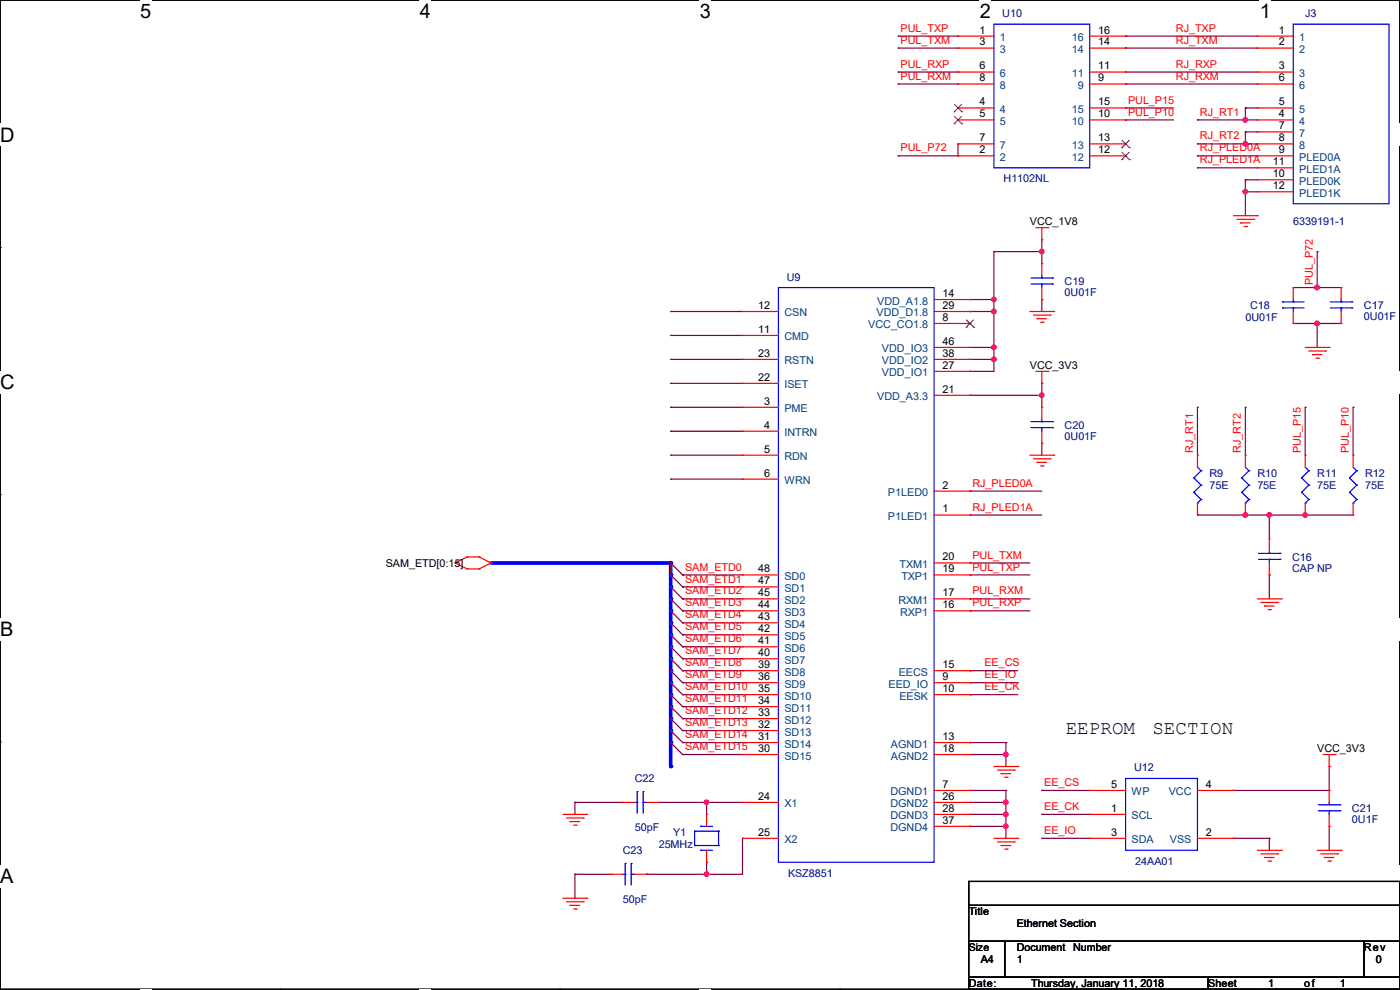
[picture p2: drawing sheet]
<svg xmlns="http://www.w3.org/2000/svg" width="297mm" height="210mm" viewBox="0 0 297 210" stroke-linecap="round" stroke-linejoin="round" font-family="sans-serif">
<path d="M0 0h297v209.8h-297z" fill="none" stroke="#000" stroke-width=".25"/>
<g fill="#fff">
<path d="M29.7 0h2.4v4.8h-2.4z"/>
<path d="M29.7 209.8h2.4v.2h-2.4z"/>
</g>
<path d="M59.4 0h.1M59.4 209.8h.1" fill="none" stroke="#000" stroke-width=".25"/>
<g fill="#fff">
<path d="M89.1 0h2.3v4.8h-2.3z"/>
<path d="M89.1 209.8h2.3v.2h-2.3z"/>
</g>
<path d="M118.8 0h.1M118.8 209.8h.1" fill="none" stroke="#000" stroke-width=".25"/>
<g fill="#fff">
<path d="M148.5 0h2.3v4.8h-2.3z"/>
<path d="M148.5 209.8h2.3v.2h-2.3z"/>
</g>
<path d="M178.2 0h.1M178.2 209.8h.1" fill="none" stroke="#000" stroke-width=".25"/>
<g fill="#fff">
<path d="M207.9 0h2.3v4.8h-2.3z"/>
<path d="M207.9 209.8h2.3v.2h-2.3z"/>
</g>
<path d="M237.6 0h.1M237.6 209.8h.1" fill="none" stroke="#000" stroke-width=".25"/>
<g fill="#fff">
<path d="M267.3 0h2.3v4.8h-2.3z"/>
<path d="M267.3 209.8h2.3v.2h-2.3z"/>
<path d="M0 26.2h3.1v4.8h-3.1z"/>
<path d="M297 26.2v4.8z"/>
<path d="M0 78.7h3.1v4.7h-3.1z"/>
<path d="M297 78.7v4.7z"/>
</g>
<path d="M0 52.5h.1M297 52.5h.1" fill="none" stroke="#000" stroke-width=".25"/>
<g fill="#fff">
<path d="M0 131.1h2.9v4.8h-2.9z"/>
<path d="M297 131.1v4.8z"/>
</g>
<path d="M0 104.9h.1M297 104.9h.1" fill="none" stroke="#000" stroke-width=".25"/>
<g fill="#fff">
<path d="M0 183.6h2.9v4.7h-2.9z"/>
<path d="M296.9 183.6h.1v4.7h-.1z"/>
</g>
<path d="M0 157.4h.1M297 157.4h.1" fill="none" stroke="#000" stroke-width=".25"/>
<g fill="none" stroke="#800040" stroke-width=".25">
<path d="M190.5 7.7h.1M190.5 10.2h.1M190.5 15.3h.1M190.5 17.8h.1M190.5 7.7h12.7M190.5 10.2h12.7M190.5 15.3h12.7M190.5 17.8h12.7M238.8 7.7h.1M238.8 10.2h.1M238.8 15.3h.1M238.8 17.8h.1"/>
<path d="M238.8 7.7h27.9M238.8 10.2h27.9M238.8 15.3h27.9M238.8 17.8h27.9M190.5 33.1h.1M203.2 30.5h.1M203.2 30.5v2.6h-12.7M238.8 22.9h.1M238.8 25.4h.1M238.8 22.9h10.2M238.8 25.4h10.2M254 25.4h.1"/>
<path d="M254 30.5h.1M254 33.1h.1M254 35.6h.1M254 25.4h12.7M254 30.5h12.7M254 33.1h12.7M254 35.6h12.7M264.2 22.9h.1M264.2 28h.1M264.2 38.1h.1M264.2 25.4h.1M264.2 30.5h.1"/>
<path d="M264.2 22.9v2.5M264.2 28v2.5M264.2 38.1v7.7M264.2 22.9h2.5M264.2 38.1h2.5M264.2 28h2.5M210.9 53.4h.1M210.9 53.4v25.4h-5.1M210.9 53.4h10.1M221 50.8h.1M221 53.4h.1M221 50.8v5.1"/>
<path d="M264.2 40.7h.1M264.2 40.7h2.5M279.4 53.4h.1M279.4 53.4v7.6M205.8 73.7h.1M205.8 78.8h.1M205.8 76.2h.1M205.8 63.5h.1M205.8 66.1h.1M205.8 73.7h5.1M205.8 76.2h5.1M205.8 63.5h5.1"/>
<path d="M205.8 66.1h5.1M210.9 73.7h.1M210.9 76.2h.1M210.9 63.5h.1M210.9 66.1h.1M221 63.5h.1M221 63.5v2.6M274.4 68.6h.1M274.4 61h.1M274.4 68.6h10.1M274.4 61h10.1M279.4 68.6h.1"/>
<path d="M279.4 61h.1M279.4 68.6v5.1M205.8 83.9h.1M205.8 83.9h15.2M221 81.3h.1M221 94h.1M221 83.9h.1M221 81.3v5.1M221 94v2.6M254 86.4h.1M254 86.4v10.2M264.2 86.4h.1"/>
<path d="M264.2 86.4v10.2M276.9 86.4h.1M276.9 86.4v10.2M287.1 86.4h.1M287.1 86.4v10.2M205.8 119.4h.1M205.8 104.2h.1M205.8 109.3h.1M205.8 109.3h15.2M205.8 119.4h12.7M205.8 104.2h15.2M254 109.3h.1"/>
<path d="M254 109.3h33.1M264.2 109.3h.1M269.3 109.3h.1M269.3 109.3v5M276.9 109.3h.1M205.8 122h.1M205.8 127h.1M205.8 129.6h.1M205.8 122h12.7M205.8 127h12.7M205.8 129.6h12.7M269.3 122h.1"/>
<path d="M269.3 122v5M205.8 157.5h.1M205.8 144.8h.1M205.8 142.3h.1M205.8 147.4h.1M205.8 157.5h7.6M205.8 144.8h10.1M205.8 142.3h10.1M205.8 147.4h10.1M213.4 157.5h.1M213.4 157.5v5.1M122 170.2h.1"/>
<path d="M122 170.2h10.1M122 170.2v2.6M139.7 170.2h.1M139.7 170.2h17.8M149.9 170.2h.1M149.9 170.2v2.6M157.5 177.8h.1M157.5 177.8v7.7h-20.3M205.8 167.7h.1M205.8 170.2h.1M205.8 172.8h.1M205.8 175.3h.1"/>
<path d="M205.8 160.1h.1M205.8 167.7h7.6M205.8 170.2h7.6M205.8 172.8h7.6M205.8 175.3h7.6M205.8 160.1h7.6M213.4 167.7h.1M213.4 170.2h.1M213.4 172.8h.1M213.4 175.3h.1M213.4 160.1h.1M213.4 167.7v10.1"/>
<path d="M221 167.7h.1M221 177.8h.1M221 172.8h.1M221 167.7h10.2M221 172.8h10.2M221 177.8h10.2M261.7 167.7h.1M261.7 177.8h.1M261.7 177.8h7.6M269.3 177.8h.1M269.3 177.8v2.6M282 162.6h.1"/>
<path d="M282 175.3h.1M282 162.6v5.1h-20.3M282 175.3v5.1M122 190.5h.1M122 185.5h.1M122 185.5h7.6M122 185.5v5M137.2 185.5h.1M149.9 185.5h.1M149.9 182.9h.1M149.9 182.9v2.6"/>
</g>
<g fill="#f0f" stroke="#f0f" stroke-width=".25">
<circle cx="264.2" cy="109.2" r=".49"/>
<circle cx="276.9" cy="109.2" r=".49"/>
<circle cx="269.3" cy="109.2" r=".49"/>
<circle cx="264.2" cy="25.4" r=".49"/>
<circle cx="264.2" cy="30.5" r=".49"/>
<circle cx="264.2" cy="40.7" r=".49"/>
<circle cx="279.4" cy="68.6" r=".49"/>
<circle cx="279.4" cy="61" r=".49"/>
<circle cx="210.8" cy="73.7" r=".49"/>
<circle cx="210.8" cy="76.2" r=".49"/>
<circle cx="221" cy="53.4" r=".49"/>
<circle cx="221" cy="83.8" r=".49"/>
<circle cx="210.8" cy="66.1" r=".49"/>
<circle cx="210.8" cy="63.5" r=".49"/>
<circle cx="213.4" cy="170.2" r=".49"/>
<circle cx="213.4" cy="172.7" r=".49"/>
<circle cx="213.4" cy="175.3" r=".49"/>
<circle cx="213.4" cy="160" r=".49"/>
<circle cx="149.9" cy="185.4" r=".49"/>
<circle cx="149.9" cy="170.2" r=".49"/>
</g>
<path d="M104.2 119.4h38.1" fill="none" stroke="#00f" stroke-width=".76"/>
<circle cx="142.3" cy="119.4" r=".38" fill="#00f"/>
<g fill="none" stroke="#800040" stroke-width=".25">
<path d="M144.8 122h.1M144.8 124.5h.1M144.8 127h.1M144.8 129.6h.1M144.8 132.1h.1M144.8 134.7h.1M144.8 137.2h.1M144.8 139.7h.1M144.8 122h12.7M144.8 124.5h12.7M144.8 127h12.7M144.8 129.6h12.7"/>
<path d="M144.8 132.1h12.7M144.8 134.7h12.7M144.8 137.2h12.7M144.8 139.7h12.7M144.8 142.3h.1M144.8 144.8h.1M144.8 147.4h.1M144.8 149.9h.1M144.8 152.4h.1M144.8 155h.1M144.8 157.5h.1M144.8 142.3h12.7"/>
<path d="M144.8 144.8h12.7M144.8 147.4h12.7M144.8 149.9h12.7M144.8 152.4h12.7M144.8 155h12.7M144.8 157.5h12.7M144.8 160.1h.1M144.8 160.1h12.7"/>
</g>
<path d="M142.3 119.4v2.6" fill="none" stroke="#00f" stroke-width=".76"/>
<circle cx="142.3" cy="122" r=".38" fill="#00f"/>
<path d="M142.3 155v2.5" fill="none" stroke="#00f" stroke-width=".76"/>
<circle cx="142.3" cy="157.5" r=".38" fill="#00f"/>
<path d="M142.3 119.4h.1M142.3 119.4v2.6" fill="none" stroke="#800040" stroke-width=".25"/>
<path d="M142.3 157.5v5.1" fill="none" stroke="#00f" stroke-width=".76"/>
<circle cx="142.3" cy="162.6" r=".38" fill="#00f"/>
<path d="M142.3 122v2.5" fill="none" stroke="#00f" stroke-width=".76"/>
<circle cx="142.3" cy="124.5" r=".38" fill="#00f"/>
<path d="M142.3 124.5v2.5" fill="none" stroke="#00f" stroke-width=".76"/>
<circle cx="142.3" cy="127" r=".38" fill="#00f"/>
<path d="M142.3 129.6v2.5" fill="none" stroke="#00f" stroke-width=".76"/>
<circle cx="142.3" cy="132.1" r=".38" fill="#00f"/>
<path d="M142.3 132.1v2.6" fill="none" stroke="#00f" stroke-width=".76"/>
<circle cx="142.3" cy="134.7" r=".38" fill="#00f"/>
<path d="M142.3 134.7v2.5" fill="none" stroke="#00f" stroke-width=".76"/>
<circle cx="142.3" cy="137.2" r=".38" fill="#00f"/>
<path d="M142.3 137.2v2.5" fill="none" stroke="#00f" stroke-width=".76"/>
<circle cx="142.3" cy="139.7" r=".38" fill="#00f"/>
<path d="M142.3 139.7v2.6" fill="none" stroke="#00f" stroke-width=".76"/>
<circle cx="142.3" cy="142.3" r=".38" fill="#00f"/>
<path d="M142.3 142.3v2.5" fill="none" stroke="#00f" stroke-width=".76"/>
<circle cx="142.3" cy="144.8" r=".38" fill="#00f"/>
<path d="M142.3 144.8v2.6" fill="none" stroke="#00f" stroke-width=".76"/>
<circle cx="142.3" cy="147.4" r=".38" fill="#00f"/>
<path d="M142.3 147.4v2.5" fill="none" stroke="#00f" stroke-width=".76"/>
<circle cx="142.3" cy="149.9" r=".38" fill="#00f"/>
<path d="M142.3 149.9v2.5" fill="none" stroke="#00f" stroke-width=".76"/>
<circle cx="142.3" cy="152.4" r=".38" fill="#00f"/>
<path d="M142.3 152.4v2.6" fill="none" stroke="#00f" stroke-width=".76"/>
<circle cx="142.3" cy="155" r=".38" fill="#00f"/>
<path d="M142.3 127v2.6" fill="none" stroke="#00f" stroke-width=".76"/>
<circle cx="142.3" cy="129.6" r=".38" fill="#00f"/>
<g fill="none" stroke="#800040" stroke-width=".25">
<path d="M142.3 66.1h.1M142.3 71.2h.1M142.3 76.2h.1M142.3 66.1h15.2M142.3 71.2h15.2M142.3 76.2h15.2M142.3 81.3h.1M142.3 86.4h.1M142.3 91.5h.1M142.3 96.6h.1M142.3 81.3h15.2M142.3 86.4h15.2"/>
<path d="M142.3 91.5h15.2M142.3 96.6h15.2M142.3 101.6h.1M142.3 101.6h15.2M142.3 119.4l2.5 2.6M142.3 122l2.5 2.5M142.3 124.5l2.5 2.5M142.3 127l2.5 2.6M142.3 129.6l2.5 2.5M142.3 132.1l2.5 2.6M142.3 134.7l2.5 2.5M142.3 137.2l2.5 2.5"/>
<path d="M142.3 139.7l2.5 2.6M144.8 122h.1M144.8 124.5h.1M144.8 127h.1M144.8 129.6h.1M144.8 132.1h.1M144.8 134.7h.1M144.8 137.2h.1M144.8 139.7h.1M142.3 142.3l2.5 2.5M142.3 144.8l2.5 2.6M142.3 147.4l2.5 2.5"/>
<path d="M142.3 149.9l2.5 2.5M142.3 152.4l2.5 2.6M142.3 155l2.5 2.5M142.3 157.5l2.5 2.6M144.8 142.3h.1M144.8 144.8h.1M144.8 147.4h.1M144.8 149.9h.1M144.8 152.4h.1M144.8 155h.1M144.8 157.5h.1M144.8 160.1h.1"/>
</g>
<g fill="none" stroke="#f00" stroke-width=".25">
<path d="M203.2 7.7h.1M203.2 10.2h.1M203.2 15.3h.1M203.2 17.8h.1M203.2 7.7h7.7M203.2 10.2h7.7M203.2 15.3h7.7M203.2 17.8h7.7M231.2 7.7h7.6M231.2 10.2h7.6M231.2 15.3h7.6M231.2 17.8h7.6"/>
<path d="M238.8 17.8h.1M238.8 15.3h.1M238.8 10.2h.1M238.8 7.7h.1M266.7 7.7h.1M266.7 10.2h.1M266.7 15.3h.1M266.7 17.8h.1M266.7 7.7h7.7M266.7 10.2h7.7M266.7 15.3h7.7M266.7 17.8h7.7"/>
<path d="M203.2 33.1h.1M203.2 22.9h.1M203.2 25.4h.1M203.2 30.5h.1M203.2 25.4h7.7M203.2 22.9h7.7M203.2 30.5h7.7M203.2 33.1h7.7M231.2 25.4h7.6M231.2 22.9h7.6M231.2 30.5h7.6M231.2 33.1h7.6"/>
<path d="M238.8 25.4h.1M238.8 33.1h.1M238.8 30.5h.1M238.8 22.9h.1M266.7 25.4h.1M266.7 22.9h.1M266.7 28h.1M266.7 30.5h.1M266.7 33.1h.1M266.7 38.1h.1M266.7 35.6h.1M266.7 25.4h7.7"/>
<path d="M266.7 22.9h7.7M266.7 28h7.7M266.7 30.5h7.7M266.7 33.1h7.7M266.7 38.1h7.7M266.7 35.6h7.7M219.8 48.3h2.5M221 50.8h.1M221 55.9h.1M221 48.3v2.5M221 55.9v2.6M222.3 48.3h.1"/>
<path d="M261.7 45.8h5M262.4 46.5h3.6M263.2 47.3h.1M263.2 47.3h2M263.9 48h.6M264.5 48h.1M266 46.5h.1M266.7 45.8h.1M266.7 40.7h.1M266.7 40.7h7.7M157.5 71.2h.1M157.5 66.1h.1"/>
<path d="M157.5 76.2h.1M157.5 66.1h7.6M157.5 71.2h7.6M157.5 76.2h7.6M198.2 73.7h7.6M198.2 66.1h7.6M198.2 78.8h7.6M198.2 68.6h7.6M198.2 63.5h7.6M198.2 76.2h7.6M205.8 68.6h.1M205.8 63.5h.1"/>
<path d="M205.8 78.8h.1M205.8 66.1h.1M205.8 76.2h.1M205.8 73.7h.1M218.5 66.1h5.1M219.2 66.8h3.6M219.8 78.8h2.5M220 67.6h.1M220 67.6h2M220.8 68.4h.5M221 63.5h.1M221 61v2.5"/>
<path d="M221 78.8v2.5M221.3 68.4h.1M222.3 78.8h.1M222.8 66.8h.1M223.6 66.1h.1M274.4 61h.1M274.4 68.6h.1M274.4 61v2.5M274.4 66.1v2.5M276.9 73.7h5.1M277.7 74.5h3.5M278.4 75.2h.1"/>
<path d="M278.4 75.2h2.1M279.2 76h.5M279.7 76h.1M281.2 74.5h.1M282 73.7h.1M284.5 61h.1M284.5 68.6h.1M284.5 61v2.5M284.5 66.1v2.5M157.5 86.4h.1M157.5 91.5h.1M157.5 96.6h.1"/>
<path d="M157.5 81.3h.1M157.5 96.6h7.6M157.5 86.4h7.6M157.5 91.5h7.6M157.5 81.3h7.6M198.2 83.9h7.6M205.8 83.9h.1M218.5 96.6h5.1M219.2 97.3h3.6M220 98.1h.1M220 98.1h2M220.8 98.8h.5"/>
<path d="M221 81.3h.1M221 86.4h.1M221 94h.1M221 86.4v2.5M221 91.5v2.5M221.3 98.8h.1M222.8 97.3h.1M223.6 96.6h.1M254 96.6h.1M254 96.6v2.5M264.2 96.6h.1M264.2 96.6v2.5"/>
<path d="M276.9 96.6h.1M276.9 96.6v2.5M287.1 96.6h.1M287.1 96.6v2.5M96.6 119.4h.1M96.6 119.4l2.5 1.3M99.1 118.2h.1M99.1 118.2l-2.5 1.2M99.1 118.2h2.5M101.6 118.2h.1M101.6 118.2l2.6 1.2M104.2 119.4h.1"/>
<path d="M104.2 119.4l-2.6 1.3M157.5 101.6h.1M157.5 101.6h7.6M198.2 109.3h7.6M198.2 104.2h7.6M198.2 119.4h7.6M205.8 109.3h.1M205.8 104.2h.1M205.8 119.4h.1M254 109.3h.1M254 106.7v2.6M264.2 109.3h.1"/>
<path d="M264.2 106.7v2.6M269.3 114.3h.1M269.3 114.3v2.6M269.3 119.4v2.6M276.9 109.3h.1M276.9 106.7v2.6M287.1 109.3h.1M287.1 106.7v2.6M99.1 120.7h.1M99.1 120.7h2.5M101.6 120.7h.1M157.5 139.7h.1"/>
<path d="M157.5 137.2h.1M157.5 134.7h.1M157.5 132.1h.1M157.5 129.6h.1M157.5 127h.1M157.5 124.5h.1M157.5 122h.1M157.5 127h7.6M157.5 129.6h7.6M157.5 122h7.6M157.5 139.7h7.6M157.5 137.2h7.6"/>
<path d="M157.5 134.7h7.6M157.5 132.1h7.6M157.5 124.5h7.6M198.2 127h7.6M198.2 129.6h7.6M198.2 122h7.6M205.8 129.6h.1M205.8 127h.1M205.8 122h.1M266.7 127h5.1M267.5 127.8h3.6M268.3 128.6h.1"/>
<path d="M268.3 128.6h2M269 129.3h.5M269.3 122h.1M269.5 129.3h.1M271.1 127.8h.1M271.8 127h.1M157.5 157.5h.1M157.5 155h.1M157.5 152.4h.1M157.5 149.9h.1M157.5 147.4h.1M157.5 144.8h.1"/>
<path d="M157.5 142.3h.1M157.5 144.8h7.6M157.5 147.4h7.6M157.5 157.5h7.6M157.5 142.3h7.6M157.5 155h7.6M157.5 152.4h7.6M157.5 149.9h7.6M198.2 144.8h7.6M198.2 147.4h7.6M198.2 157.5h7.6M198.2 142.3h7.6"/>
<path d="M205.8 144.8h.1M205.8 147.4h.1M205.8 157.5h.1M205.8 142.3h.1M119.4 172.8h5.1M120.2 173.5h3.5M120.9 174.3h.1M120.9 174.3h2.1M121.7 175h.5M122.2 175h.1M123.7 173.5h.1M124.5 172.8h.1"/>
<path d="M132.1 170.2h.1M132.1 170.2h2.6M137.2 170.2h2.5M139.7 170.2h.1M149.9 172.8h.1M149.9 172.8v2.5M157.5 170.2h.1M157.5 177.8h.1M157.5 160.1h.1M157.5 177.8h7.6M157.5 160.1h7.6M157.5 170.2h7.6"/>
<path d="M198.2 160.1h7.6M198.2 172.8h7.6M198.2 170.2h7.6M198.2 167.7h7.6M198.2 175.3h7.6M205.8 167.7h.1M205.8 160.1h.1M205.8 170.2h.1M205.8 172.8h.1M205.8 175.3h.1M210.9 177.8h5M210.9 162.6h5"/>
<path d="M211.6 178.6h3.6M211.6 163.4h3.6M212.4 179.4h.1M212.4 164.1h.1M212.4 179.4h2M212.4 164.1h2M213.1 164.9h.6M213.7 164.9h.1M215.2 178.6h.1M215.2 163.4h.1M215.9 177.8h.1M215.9 162.6h.1"/>
<path d="M231.2 172.8h.1M231.2 177.8h.1M231.2 167.7h.1M231.2 177.8h7.6M231.2 172.8h7.6M231.2 167.7h7.6M254 177.8h7.7M254 167.7h7.7M261.7 177.8h.1M261.7 167.7h.1M280.7 160.1h2.6M282 162.6h.1"/>
<path d="M282 167.7h.1M282 175.3h.1M282 160.1v2.5M282 167.7v2.5M282 172.8v2.5M283.3 160.1h.1M119.4 190.5h5.1M120.2 191.3h3.5M120.9 192.1h.1M120.9 192.1h2.1M121.7 192.8h.5M122.2 192.8h.1"/>
<path d="M123.7 191.3h.1M124.5 190.5h.1M129.6 185.5h.1M129.6 185.5h2.5M134.7 185.5h2.5M137.2 185.5h.1M149.9 182.9h.1M149.9 180.4v2.5M213.1 180.1h.6M213.7 180.1h.1M266.7 180.4h5.1M267.5 181.1h3.6"/>
<path d="M268.3 181.9h.1M268.3 181.9h2M269 182.7h.5M269.5 182.7h.1M271.1 181.1h.1M271.8 180.4h.1M279.4 180.4h5.1M280.2 181.1h3.6M281 181.9h.1M281 181.9h2M281.7 182.7h.5M282.2 182.7h.1"/>
<path d="M283.8 181.1h.1M284.5 180.4h.1"/>
</g>
<path d="M205.5 187h91.5v5.1h-91.5zM205.5 192.1h91.5v7.6h-91.5zM205.5 199.7h7.6v7.6h-7.6zM213.1 199.7h76.2v7.6h-76.2zM289.3 199.7h7.7v7.6h-7.7zM205.5 207.3h50.8v2.5h-50.8zM256.3 207.3h40.7v2.5h-40.7z" fill="none" stroke="#000" stroke-width=".25"/>
<g fill="none" stroke="#00f" stroke-width=".25">
<path d="M210.9 5.1h20.3v30.5h-20.3zM274.4 5.1h20.3v38.1h-20.3zM218.7 59h4.6M221 59h.1M221 58.5v.5M223.3 59h.1M165.1 61h33.1v121.9h-33.1zM218.7 60.2h4.6M221 60.2h.1M221 60.2v.8M223.3 60.2h.1M272.1 65.3h.1"/>
<path d="M272.1 64.1h.1M272.1 65.3h4.5M272.1 64.1h4.5M274.4 64.1h.1M274.4 65.3h.1M274.4 63.5v.6M274.4 65.3v.8M282.2 65.3h4.6M282.2 64.1h4.6M284.5 64.1h.1M284.5 65.3h.1M284.5 63.5v.6"/>
<path d="M284.5 65.3v.8M286.8 65.3h.1M286.8 64.1h.1M218.7 90.7h4.6M218.7 89.5h4.6M221 89.5h.1M221 90.7h.1M221 88.9v.6M221 90.7v.8M223.3 90.7h.1M223.3 89.5h.1M254 99.1l.8 .8"/>
<path d="M254.8 99.9h.1M254.8 99.9l-1.5 1.5M264.2 99.1l.8 .8M265 99.9h.1M265 99.9l-1.6 1.5M276.9 99.1l.8 .8M277.7 99.9h.1M277.7 99.9l-1.6 1.5M287.1 99.1l.7 .8M287.8 99.9h.1M287.8 99.9l-1.5 1.5M253.3 101.4h.1"/>
<path d="M253.3 104.4h.1M253.3 101.4l1.5 1.5M253.3 104.4l1.5 1.6M254 106.7h.1M254.8 102.9h.1M254.8 106h.1M254.8 102.9l-1.5 1.5M254.8 106l-.8 .7M263.4 101.4h.1M263.4 104.4h.1M263.4 101.4l1.6 1.5M263.4 104.4l1.6 1.6"/>
<path d="M264.2 106.7h.1M265 102.9h.1M265 106h.1M265 102.9l-1.6 1.5M265 106l-.8 .7M267 118.7h4.6M267 117.4h4.6M269.3 117.4h.1M269.3 118.7h.1M269.3 116.9v.5M269.3 118.7v.7M271.6 118.7h.1"/>
<path d="M271.6 117.4h.1M276.1 101.4h.1M276.1 104.4h.1M276.1 101.4l1.6 1.5M276.1 104.4l1.6 1.6M276.9 106.7h.1M277.7 102.9h.1M277.7 106h.1M277.7 102.9l-1.6 1.5M277.7 106l-.8 .7M286.3 101.4h.1M286.3 104.4h.1"/>
<path d="M286.3 101.4l1.5 1.5M286.3 104.4l1.5 1.6M287.1 106.7h.1M287.8 102.9h.1M287.8 106h.1M287.8 102.9l-1.5 1.5M287.8 106l-.7 .7M134.7 170.2h.5M135.2 170.2h.1M135.2 167.9h.1M135.2 167.9v4.6M136.4 167.9h.1"/>
<path d="M136.4 170.2h.1M136.4 170.2h.8M136.4 167.9v4.6M147.4 179.4h.1M147.4 176.3h.1M147.4 179.4h5M147.4 176.3v3.1M147.4 176.3h5M148.6 175.3h.1M148.6 175.3h2.6M152.4 176.3h.1M152.4 179.4h.1"/>
<path d="M152.4 176.3v3.1M238.8 165.1h15.2v15.3h-15.2zM279.7 172h4.6M279.7 170.7h4.6M282 170.7h.1M282 172h.1M282 170.2v.5M282 172v.8M284.3 172h.1M284.3 170.7h.1M132.1 185.5h.5M132.6 185.5h.1"/>
<path d="M132.6 183.2h.1M132.6 183.2v4.5M133.9 183.2h.1M133.9 185.5h.1M133.9 185.5h.8M133.9 183.2v4.5M148.6 180.4h.1M148.6 180.4h2.6"/>
</g>
<g fill="none" stroke="#804000" stroke-width=".21">
<path d="M202.4 23.7h.1M202.4 26.2h.1M202.5 22.1l1.5 1.6M202.5 24.7l1.5 1.5M204 22.1l-1.6 1.6M204 24.7l-1.6 1.5M204 23.7h.1M204 26.2h.1M238 33.9h.1M238 31.3h.1M238 32.3l1.6 1.6M238 29.8l1.6 1.5"/>
<path d="M239.6 32.3l-1.6 1.6M239.6 29.8l-1.6 1.5M239.6 33.9h.1M239.6 31.3h.1M205 69.4h.1M205 67.9l1.6 1.5M206.5 67.9l-1.5 1.5M206.6 69.4h.1"/>
</g>
<g fill="#f0f" stroke="#f0f" stroke-width=".25">
<circle cx="264.2" cy="109.2" r=".49"/>
<circle cx="276.9" cy="109.2" r=".49"/>
<circle cx="269.3" cy="109.2" r=".49"/>
<circle cx="264.2" cy="25.4" r=".49"/>
<circle cx="264.2" cy="30.5" r=".49"/>
<circle cx="264.2" cy="40.7" r=".49"/>
<circle cx="279.4" cy="68.6" r=".49"/>
<circle cx="279.4" cy="61" r=".49"/>
<circle cx="210.8" cy="73.7" r=".49"/>
<circle cx="210.8" cy="76.2" r=".49"/>
<circle cx="221" cy="53.4" r=".49"/>
<circle cx="221" cy="83.8" r=".49"/>
<circle cx="210.8" cy="66.1" r=".49"/>
<circle cx="210.8" cy="63.5" r=".49"/>
<circle cx="213.4" cy="170.2" r=".49"/>
<circle cx="213.4" cy="172.7" r=".49"/>
<circle cx="213.4" cy="175.3" r=".49"/>
<circle cx="213.4" cy="160" r=".49"/>
<circle cx="149.9" cy="185.4" r=".49"/>
<circle cx="149.9" cy="170.2" r=".49"/>
</g>
<g font-size="4.2">
<text x="29.7" y="3.9">5</text>
<text x="89.1" y="3.9">4</text>
<text x="148.5" y="3.9">3</text>
<text x="207.9" y="3.9">2</text>
<text x="267.3" y="3.9">1</text>
<text x="0" y="30.1">D</text>
<text x="0" y="82.5">C</text>
<text x="0" y="135">B</text>
<text x="0" y="187.4">A</text>
<text x="297" y="187.4">A</text>
</g>
<g font-size="4.1">
<text x="226.1" y="155.7">EEPROM</text>
<text x="244.5" y="155.7">SECTION</text>
</g>
<g font-size="2.3" fill="#000080">
<text x="212.6" y="3.6">U10</text>
<text x="276.9" y="3.6">J3</text>
<text x="212.9" y="38.7">H1102NL</text>
<text x="274.4" y="47.8">6339191-1</text>
<text x="166.9" y="59.5">U9</text>
<text x="225.9" y="60.5">C19</text>
<text x="225.9" y="62.8">0U01F</text>
<text x="265.2" y="65.6">C18</text>
<text x="289.4" y="65.6">C17</text>
<text x="264.2" y="68.2">0U01F</text>
<text x="289.4" y="67.9">0U01F</text>
<text x="225.9" y="91">C20</text>
<text x="225.9" y="93.3">0U01F</text>
<text x="256.6" y="101.2">R9</text>
<text x="266.7" y="101.2">R10</text>
<text x="279.4" y="101.2">R11</text>
<text x="289.6" y="101.2">R12</text>
<text x="256.6" y="103.7">75E</text>
<text x="266.7" y="103.7">75E</text>
<text x="279.4" y="103.7">75E</text>
<text x="289.6" y="103.7">75E</text>
<text x="274.1" y="119">C16</text>
<text x="274.1" y="121.2">CAP NP</text>
<text x="134.7" y="165.9">C22</text>
<text x="240.6" y="163.7">U12</text>
<text x="286.8" y="172.3">C21</text>
<text x="134.7" y="176.4">50pF</text>
<text x="139.7" y="179.9">25MHz</text>
<text x="142.8" y="177.4">Y1</text>
<text x="286.8" y="174.6">0U1F</text>
<text x="132.1" y="181.2">C23</text>
<text x="240.8" y="183.5">24AA01</text>
<text x="132.1" y="191.6">50pF</text>
<text x="167.2" y="186">KSZ8851</text>
</g>
<g font-size="2.3" fill="#f00">
<text x="191.1" y="6.7">PUL_TXP</text>
<text x="191.1" y="9.3">PUL_TXM</text>
<text x="249.5" y="6.7">RJ_TXP</text>
<text x="249.5" y="9.3">RJ_TXM</text>
<text x="191.1" y="14.4">PUL_RXP</text>
<text x="191.1" y="16.9">PUL_RXM</text>
<text x="249.5" y="14.4">RJ_RXP</text>
<text x="249.5" y="16.9">RJ_RXM</text>
<text x="239.3" y="22">PUL_P15</text>
<text x="239.3" y="24.5">PUL_P10</text>
<text x="254.6" y="24.5">RJ_RT1</text>
<text x="254.6" y="29.6">RJ_RT2</text>
<text x="191.1" y="32.1">PUL_P72</text>
<text x="254.6" y="32.1">RJ_PLED0A</text>
<text x="254.6" y="34.7">RJ_PLED1A</text>
<text x="278.5" y="60.5" transform="rotate(-90 278.5 60.5)">PUL_P72</text>
<text x="253.1" y="96.1" transform="rotate(-90 253.1 96.1)">RJ_RT1</text>
<text x="263.3" y="96.1" transform="rotate(-90 263.3 96.1)">RJ_RT2</text>
<text x="276" y="96.1" transform="rotate(-90 276 96.1)">PUL_P15</text>
<text x="286.1" y="96.1" transform="rotate(-90 286.1 96.1)">PUL_P10</text>
<text x="206.3" y="103.3">RJ_PLED0A</text>
<text x="206.3" y="108.3">RJ_PLED1A</text>
<text x="206.3" y="118.5">PUL_TXM</text>
<text x="145.3" y="121">SAM_ETD0</text>
<text x="145.3" y="123.6">SAM_ETD1</text>
<text x="206.3" y="121">PUL_TXP</text>
<text x="145.3" y="126.1">SAM_ETD2</text>
<text x="145.3" y="128.7">SAM_ETD3</text>
<text x="145.3" y="131.2">SAM_ETD4</text>
<text x="206.3" y="126.1">PUL_RXM</text>
<text x="206.3" y="128.7">PUL_RXP</text>
<text x="145.3" y="133.7">SAM_ETD5</text>
<text x="145.3" y="136.3">SAM_ETD6</text>
<text x="145.3" y="138.8">SAM_ETD7</text>
<text x="145.3" y="141.4">SAM_ETD8</text>
<text x="145.3" y="143.9">SAM_ETD9</text>
<text x="208.8" y="143.9">EE_IO</text>
<text x="208.8" y="141.4">EE_CS</text>
<text x="145.3" y="146.4">SAM_ETD10</text>
<text x="145.3" y="149">SAM_ETD11</text>
<text x="208.8" y="146.4">EE_CK</text>
<text x="145.3" y="151.5">SAM_ETD12</text>
<text x="145.3" y="154">SAM_ETD13</text>
<text x="145.3" y="156.6">SAM_ETD14</text>
<text x="145.3" y="159.1">SAM_ETD15</text>
<text x="221.5" y="166.7">EE_CS</text>
<text x="221.5" y="171.8">EE_CK</text>
<text x="221.5" y="176.9">EE_IO</text>
</g>
<g font-size="2.3">
<text x="207.8" y="7.1">1</text>
<text x="207.8" y="9.7">3</text>
<text x="233" y="9.7">14</text>
<text x="233" y="7.1">16</text>
<text x="271.3" y="7.1">1</text>
<text x="271.3" y="9.7">2</text>
<text x="207.8" y="14.7">6</text>
<text x="207.8" y="17.3">8</text>
<text x="233" y="17.3">9</text>
<text x="233" y="14.7">11</text>
<text x="271.3" y="14.7">3</text>
<text x="271.3" y="17.3">6</text>
<text x="207.8" y="22.4">4</text>
<text x="233" y="22.4">15</text>
<text x="271.3" y="22.4">5</text>
<text x="207.8" y="24.9">5</text>
<text x="207.8" y="30">7</text>
<text x="233" y="24.9">10</text>
<text x="233" y="30">13</text>
<text x="271.3" y="24.9">4</text>
<text x="271.3" y="27.4">7</text>
<text x="271.3" y="30">8</text>
<text x="207.8" y="32.5">2</text>
<text x="233" y="32.5">12</text>
<text x="270" y="35.1">11</text>
<text x="271.3" y="32.5">9</text>
<text x="270" y="37.6">10</text>
<text x="270" y="40.1">12</text>
<text x="218.5" y="47.8">VCC_1V8</text>
<text x="160.8" y="65.5">12</text>
<text x="199.9" y="63">14</text>
<text x="199.9" y="65.5">29</text>
<text x="160.8" y="70.6">11</text>
<text x="199.9" y="68.1">8</text>
<text x="160.8" y="75.7">23</text>
<text x="199.9" y="75.7">38</text>
<text x="199.9" y="73.2">46</text>
<text x="160.8" y="80.8">22</text>
<text x="199.9" y="83.3">21</text>
<text x="199.9" y="78.2">27</text>
<text x="218.5" y="78.3">VCC_3V3</text>
<text x="162.1" y="85.9">3</text>
<text x="162.1" y="90.9">4</text>
<text x="162.1" y="96">5</text>
<text x="162.1" y="101.1">6</text>
<text x="199.9" y="103.6">2</text>
<text x="199.9" y="108.7">1</text>
<text x="199.9" y="118.9">20</text>
<text x="81.8" y="120.2">SAM_ETD[0:15]</text>
<text x="160.8" y="124">47</text>
<text x="160.8" y="121.4">48</text>
<text x="199.9" y="121.4">19</text>
<text x="160.8" y="131.6">43</text>
<text x="160.8" y="129">44</text>
<text x="160.8" y="126.5">45</text>
<text x="199.9" y="129">16</text>
<text x="199.9" y="126.5">17</text>
<text x="160.8" y="136.7">41</text>
<text x="160.8" y="134.1">42</text>
<text x="160.8" y="141.7">39</text>
<text x="160.8" y="139.2">40</text>
<text x="199.9" y="141.7">15</text>
<text x="160.8" y="149.4">34</text>
<text x="160.8" y="146.8">35</text>
<text x="160.8" y="144.3">36</text>
<text x="199.9" y="144.3">9</text>
<text x="199.9" y="146.8">10</text>
<text x="160.8" y="154.4">32</text>
<text x="160.8" y="151.9">33</text>
<text x="160.8" y="159.5">30</text>
<text x="160.8" y="157">31</text>
<text x="199.9" y="157">13</text>
<text x="199.9" y="159.5">18</text>
<text x="279.4" y="159.6">VCC_3V3</text>
<text x="199.9" y="167.1">7</text>
<text x="235.8" y="167.1">5</text>
<text x="255.8" y="167.1">4</text>
<text x="160.8" y="169.7">24</text>
<text x="199.9" y="169.7">26</text>
<text x="199.9" y="172.2">28</text>
<text x="235.8" y="172.2">1</text>
<text x="160.8" y="177.3">25</text>
<text x="199.9" y="174.8">37</text>
<text x="235.8" y="177.3">3</text>
<text x="255.8" y="177.3">2</text>
<text x="205.5" y="194.1">Title</text>
<text x="215.7" y="196.7">Ethernet Section</text>
<text x="215.7" y="201.8">Document</text>
<text x="227.7" y="201.8">Number</text>
<text x="289.3" y="201.8">Rev</text>
<text x="205.5" y="209.4">Date:</text>
<text x="208.1" y="204.3">A4</text>
<text x="215.7" y="204.3">1</text>
<text x="218.7" y="209.4">Thursday, January 11, 2018</text>
<text x="256.3" y="209.4">Sheet</text>
<text x="269" y="209.4">1</text>
<text x="276.6" y="209.4">of</text>
<text x="284.3" y="209.4">1</text>
<text x="291.9" y="204.3">0</text>
</g>
<g font-size="2.3" fill="#004080">
<text x="212.1" y="8.7">1</text>
<text x="212.1" y="11.3">3</text>
<text x="227.4" y="11.3">14</text>
<text x="227.4" y="8.7">16</text>
<text x="275.6" y="8.7">1</text>
<text x="275.6" y="11.3">2</text>
<text x="212.1" y="16.3">6</text>
<text x="227.4" y="16.3">11</text>
<text x="275.6" y="16.3">3</text>
<text x="212.1" y="24">4</text>
<text x="212.1" y="18.9">8</text>
<text x="227.4" y="24">15</text>
<text x="228.6" y="18.9">9</text>
<text x="275.6" y="24">5</text>
<text x="275.6" y="18.9">6</text>
<text x="212.1" y="26.5">5</text>
<text x="227.4" y="26.5">10</text>
<text x="275.6" y="26.5">4</text>
<text x="275.6" y="29">7</text>
<text x="212.1" y="34.1">2</text>
<text x="212.1" y="31.6">7</text>
<text x="227.4" y="34.1">12</text>
<text x="227.4" y="31.6">13</text>
<text x="275.6" y="31.6">8</text>
<text x="275.6" y="34.1">PLED0A</text>
<text x="275.6" y="39.2">PLED0K</text>
<text x="275.6" y="36.7">PLED1A</text>
<text x="275.6" y="41.7">PLED1K</text>
<text x="186.1" y="64.6">VDD_A1.8</text>
<text x="166.4" y="67.1">CSN</text>
<text x="184.2" y="69.7">VCC_CO1.8</text>
<text x="186" y="67.1">VDD_D1.8</text>
<text x="166.4" y="72.2">CMD</text>
<text x="166.4" y="77.3">RSTN</text>
<text x="187.1" y="77.3">VDD_IO2</text>
<text x="187.1" y="74.8">VDD_IO3</text>
<text x="166.4" y="82.4">ISET</text>
<text x="187.1" y="79.8">VDD_IO1</text>
<text x="166.4" y="87.5">PME</text>
<text x="186.1" y="84.9">VDD_A3.3</text>
<text x="166.4" y="92.5">INTRN</text>
<text x="166.4" y="97.6">RDN</text>
<text x="166.4" y="102.7">WRN</text>
<text x="188.4" y="105.2">P1LED0</text>
<text x="188.4" y="110.3">P1LED1</text>
<text x="166.4" y="125.6">SD1</text>
<text x="166.4" y="123">SD0</text>
<text x="190.8" y="120.5">TXM1</text>
<text x="191.2" y="123">TXP1</text>
<text x="166.4" y="130.6">SD3</text>
<text x="166.4" y="128.1">SD2</text>
<text x="190.6" y="128.1">RXM1</text>
<text x="191" y="130.6">RXP1</text>
<text x="166.4" y="135.7">SD5</text>
<text x="166.4" y="133.2">SD4</text>
<text x="166.4" y="143.3">SD8</text>
<text x="166.4" y="140.8">SD7</text>
<text x="166.4" y="138.3">SD6</text>
<text x="190.7" y="143.3">EECS</text>
<text x="166.4" y="148.4">SD10</text>
<text x="166.4" y="145.9">SD9</text>
<text x="188.5" y="145.9">EED_IO</text>
<text x="190.8" y="148.4">EESK</text>
<text x="166.4" y="153.5">SD12</text>
<text x="166.4" y="151">SD11</text>
<text x="166.4" y="161.1">SD15</text>
<text x="166.4" y="158.6">SD14</text>
<text x="166.4" y="156">SD13</text>
<text x="189" y="158.6">AGND1</text>
<text x="189" y="161.1">AGND2</text>
<text x="166.4" y="171.3">X1</text>
<text x="188.9" y="168.7">DGND1</text>
<text x="188.9" y="171.3">DGND2</text>
<text x="188.9" y="173.8">DGND3</text>
<text x="240.1" y="173.8">SCL</text>
<text x="240.1" y="168.7">WP</text>
<text x="247.9" y="168.7">VCC</text>
<text x="166.4" y="178.9">X2</text>
<text x="188.9" y="176.4">DGND4</text>
<text x="240.1" y="178.9">SDA</text>
<text x="248.2" y="178.9">VSS</text>
</g>
<text font-size="2.2" x="205.5" y="201.7">Size</text>
</svg>
